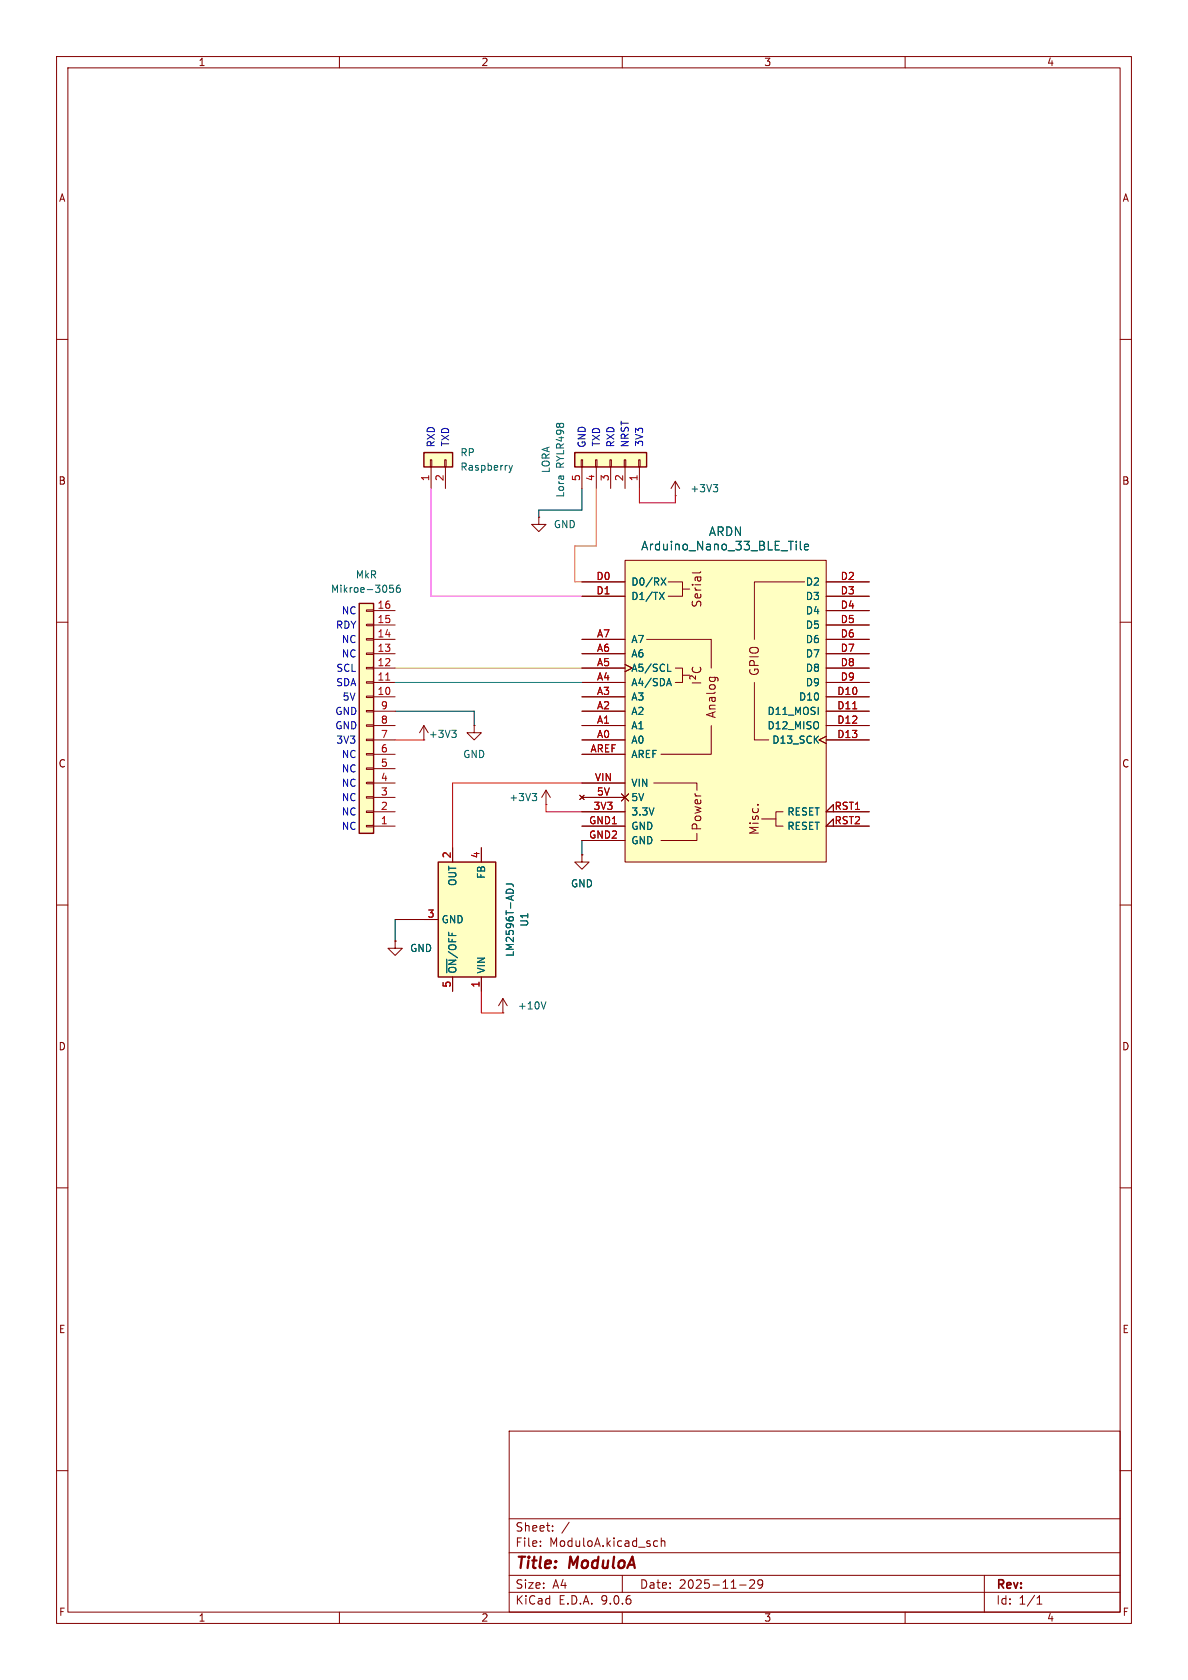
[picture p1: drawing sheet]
<svg xmlns="http://www.w3.org/2000/svg" width="210mm" height="297mm" viewBox="0 0 210 297" stroke-linecap="round" stroke-linejoin="round" font-family="sans-serif">
<g fill="none" stroke="#840000" stroke-width=".18">
<path d="M10 10h190v277h-190zM12 12h186v273h-186zM60 10v2M110 10v2M160 10v2M10 60h2M198 60h2M10 110h2M198 110h2M10 160h2M198 160h2M10 210h2"/>
<path d="M198 210h2M90 253h108v32h-108zM10 260h2M90 278.5h108M90 274.5h108M90 268.5h108M95.5 273.2v.2M95.5 272.5v.1M97.7 270.5v.2M97.7 269.8v.1M100.6 269.1l-1.3 1.9M110 278.5v3"/>
<path d="M115.7 273.3h.6M115.7 272.5h.6M116.9 272.5l.2-.1 .4 .1v.9M116.9 271.9v1.5M132.5 279.4l.6-.1 .2 .1 .1 .3-.9 1.1h.9M134.8 279.9l-.3 .3h-.2l-.3-.3 .1-.5 .4-.1 .3 .1a.99 .99 0 0 1-.4 1.4h-.3M174 278.5v6.5M198 260h2M60 285v2M90 281.5h108M110 285v2M130.8 280.2h1.1"/>
<path d="M160 285v2M183.3 283.6h.9M183.3 282.5l.5-.4v1.5"/>
</g>
<path d="M74.9 80h5.1v2.6h-5.1z" fill="#ffffc2"/>
<path d="M74.9 80h5.1v2.6h-5.1z" fill="none" stroke="#840000" stroke-width=".25"/>
<path d="M76.1 81.3h.2v1.3h-.2zM76.2 82.6v3.8M78.6 81.3h.3v1.3h-.3zM78.7 82.6v3.8M74.9 130.8h.1M74.9 128.3l-.7 1.2M74.9 128.3l.8 1.2M74.9 128.3v2.5M83.8 128.3v1.2h1.3l-1.3 1.3-1.3-1.3h1.3M83.8 128.3h.1M69.8 166.4v1.2h1.3l-1.3 1.3-1.2-1.3h1.2M69.8 166.4h.1" fill="none" stroke="#840000" stroke-width=".18"/>
<path d="M90 82.3l.3 .8M90.3 83.1l-.3 .5M90.6 82.3l-.3 .8M79.9 129.1h.7l-.4 .5M80.4 129.6l.2 .2v.3l-.2 .3" fill="none" stroke="#006464" stroke-width=".18"/>
<path d="M110.5 99.1h35.5v53.3h-35.5z" fill="#ffffc2"/>
<g fill="none" stroke="#840000" stroke-width=".18">
<path d="M110.5 99.1h35.5v53.3h-35.5zM119.4 87.6h.1M119.4 85.1l-.8 1.3M119.4 85.1l.7 1.3M119.4 85.1v2.5M102.9 102.9h7.6M102.9 105.4h7.6M102.9 113h7.6M102.9 115.6h7.6M102.9 118.1h7.6M110.5 117.5l1.3 .6-1.3 .6M114.3 113h11.4v5.1"/>
<path d="M118.1 102.9h2.5v2.5h-2.5M119.4 118.1h1.2v2.6h-1.2M120.6 104.1h1.3M120.6 119.4h1.3M122.5 118a.61 .61 0 0 0 0 .7 .61 .61 0 0 0 .7 .2 .57 .57 0 0 0 .6-.3 .57 .57 0 0 0-.1-.6M122.9 119.5v.6l-.5-.5a.31 .31 0 0 0-.5 .1l.1 .4M123.9 101.1l-.2 .2h-1.3M125.4 119.7h1.2l.3 .2M125.5 119.7l-.1 .2M126.4 119.7v.2M142.2 102.9h-8.9v10.1M146 102.9h7.7"/>
<path d="M146 105.4h7.7M146 113h7.7M146 115.6h7.7M146 118.1h7.7M146 108h7.7M146 110.5h7.7M102.9 120.7h7.6M102.9 123.2h7.6M102.9 125.7h7.6M102.9 128.3h7.6M102.9 130.8h7.6M102.9 133.4h7.6"/>
<path d="M102.9 138.4h7.6M115.6 138.4h7.6v1.3M122.4 120.7h1.5M125.7 128.3v5.1h-8.9M133.3 120.7v10.1h2.6M146 130.2l-1.2 .6 1.2 .6M146 120.7h7.7M146 123.2h7.7M146 125.7h7.7M146 128.3h7.7M146 130.8h7.7M102.5 140.6l.8 .8"/>
<path d="M102.9 141h7.6M102.9 143.5h7.6M102.9 146.1h7.6M102.9 148.6h7.6M103.3 140.6l-.8 .8M109.9 140.3l1.2 1.3M111.1 140.3l-1.2 1.3M123.2 147.3v1.3h-6.4M133.9 142.3h.1M134.6 144.8h2.6M138.4 143.5h-1.2v2.6h1.2M147.3 143.5v-1.3l-1.3 1.3h7.7"/>
<path d="M147.3 146.1v-1.3l-1.3 1.3h7.7"/>
</g>
<path d="M126.1 85.7h.8l-.5 .5M126.6 86.2l.3 .2v.3l-.3 .2M140.8 95.7v.1M141.5 95.7v1.3l.2 .2M142.2 96.7l.7-.1v-.3l-.5-.1-.2 .2 .1 .7h.6M116.6 104.7l.8 1.3M116.9 102.2l.8 1.2M117.4 104.7l-.8 1.3M117.7 102.2l-.8 1.2M118 118.7h.6M118.3 120l.4 1.2M118 120.9h.6" fill="none" stroke="#006464" stroke-width=".18"/>
<path d="M150.7 125.3h.8" fill="none" stroke="#a90000" stroke-width=".18"/>
<path d="M63.5 106.7h2.5v40.6h-2.5z" fill="#ffffc2"/>
<path d="M63.5 106.7h2.5v40.6h-2.5z" fill="none" stroke="#840000" stroke-width=".25"/>
<g fill="none" stroke="#840000" stroke-width=".18">
<path d="M64.8 118h1.2v.2h-1.2zM64.8 115.4h1.2v.3h-1.2zM64.8 112.9h1.2v.3h-1.2zM64.8 110.4h1.2v.2h-1.2zM64.8 107.8h1.2v.3h-1.2zM66 118.1h3.8M66 115.6h3.8M66 113h3.8M66 110.5h3.8M66 108h3.8M64.8 138.3h1.2v.3h-1.2zM64.8 135.8h1.2v.2h-1.2z"/>
<path d="M64.8 133.2h1.2v.3h-1.2zM64.8 130.7h1.2v.2h-1.2zM64.8 128.1h1.2v.3h-1.2zM64.8 125.6h1.2v.3h-1.2zM64.8 123.1h1.2v.2h-1.2zM64.8 120.5h1.2v.3h-1.2zM66 138.4h3.8M66 135.9h3.8M66 133.4h3.8M66 130.8h3.8M66 128.3h3.8M66 125.7h3.8"/>
<path d="M66 123.2h3.8M66 120.7h3.8M64.8 145.9h1.2v.3h-1.2zM64.8 143.4h1.2v.2h-1.2zM64.8 140.8h1.2v.3h-1.2zM66 146.1h3.8M66 143.5h3.8M66 141h3.8"/>
</g>
<path d="M68.2 120.2h.7" fill="none" stroke="#a90000" stroke-width=".18"/>
<path d="M69.5 103.4h-.6v.7l.1-.2 .5 .1 .1 .2-.1 .4-.2 .1-.4-.1M70.7 103.4l-.4 .1a.86 .86 0 0 0 0 1.2l.4-.1 .1-.4-.3-.3-.3 .1-.1 .2" fill="none" stroke="#006464" stroke-width=".18"/>
<path d="M77.5 152.4h10.1v20.3h-10.1z" fill="#ffffc2"/>
<path d="M77.5 152.4h10.1v20.3h-10.1z" fill="none" stroke="#840000" stroke-width=".25"/>
<path d="M80 149.9v2.5M85.1 149.9v2.5M74.9 162.6h2.6M80 172.7v2.6M85.1 172.7v2.6" fill="none" stroke="#840000" stroke-width=".18"/>
<path d="M89.5 156.3h.9a.41 .41 0 0 1 .3 .5M89.5 157.4l.5-.2 .7 .2" fill="none" stroke="#006464" stroke-width=".18"/>
<path d="M101.6 80h12.7v2.6h-12.7z" fill="#ffffc2"/>
<path d="M101.6 80h12.7v2.6h-12.7z" fill="none" stroke="#840000" stroke-width=".25"/>
<g fill="none" stroke="#840000" stroke-width=".18">
<path d="M95.2 91.4v1.3h1.3l-1.3 1.3-1.2-1.3h1.2M95.2 91.4h.1M102.7 81.3h.3v1.3h-.3zM102.9 82.6v3.8M105.3 81.3h.2v1.3h-.2zM105.4 82.6v3.8M107.8 81.3h.3v1.3h-.3zM107.9 82.6v3.8M110.4 81.3h.2v1.3h-.2zM110.5 82.6v3.8M112.9 81.3h.3v1.3h-.3zM113 82.6v3.8"/>
<path d="M102.9 102.9h7.6M102.9 105.4h7.6M102.9 113h7.6M102.9 115.6h7.6M102.9 118.1h7.6M110.5 117.5l1.3 .6-1.3 .6M146 102.9h7.7M146 105.4h7.7M146 113h7.7M146 115.6h7.7M146 118.1h7.7M146 108h7.7"/>
<path d="M146 110.5h7.7M96.5 139.7l-.7 1.3M96.5 139.7l.8 1.3M96.5 139.7v2.5M102.9 120.7h7.6M102.9 123.2h7.6M102.9 125.7h7.6M102.9 128.3h7.6M102.9 130.8h7.6M102.9 133.4h7.6M102.9 138.4h7.6M146 130.2l-1.2 .6 1.2 .6"/>
<path d="M146 120.7h7.7M146 123.2h7.7M146 125.7h7.7M146 128.3h7.7M146 130.8h7.7M80 149.9v2.5M85.1 149.9v2.5M96.5 142.2h.1M102.5 140.6l.8 .8M102.9 151.1v1.3h1.2l-1.2 1.3-1.3-1.3h1.3M102.9 151.1h.1M102.9 141h7.6"/>
<path d="M102.9 143.5h7.6M102.9 146.1h7.6M102.9 148.6h7.6M103.3 140.6l-.8 .8M109.9 140.3l1.2 1.3M111.1 140.3l-1.2 1.3M147.3 143.5v-1.3l-1.3 1.3h7.7M147.3 146.1v-1.3l-1.3 1.3h7.7M69.8 166.4h.1M74.9 162.6h2.6M80 172.7v2.6M85.1 172.7v2.6"/>
<path d="M88.9 179.1h.1M88.9 176.5l-.8 1.3M88.9 176.5l.8 1.3M88.9 176.5v2.6"/>
</g>
<g fill="none" stroke="#006464" stroke-width=".18">
<path d="M140.8 95.7v.1M141.5 95.7v1.3l.2 .2M142.2 96.7l.7-.1v-.3l-.5-.1-.2 .2 .1 .7h.6M116.6 104.7l.8 1.3M116.9 102.2l.8 1.2M117.4 104.7l-.8 1.3M117.7 102.2l-.8 1.2M118 118.7h.6M118.3 120l.4 1.2M118 120.9h.6M89.5 156.3h.9a.41 .41 0 0 1 .3 .5M89.5 157.4l.5-.2 .7 .2"/>
<path d="M94.1 140.3h.8l-.5 .5M94.6 140.8l.3 .2v.3l-.3 .2M96.5 177.1l-.4 1.3"/>
</g>
<path d="M102.9 86.4v3.8h-7.7v1.2M69.8 125.7h14v2.6M102.9 148.6v2.5M74.9 162.6h-5.1v3.8" fill="none" stroke="#000" stroke-width=".18"/>
<path d="M85.1 175.3v3.8" fill="none" stroke="#ff000f" stroke-width=".18"/>
<path d="M96.5 142.2v1.3" fill="none" stroke="#ff0114" stroke-width=".18"/>
<path d="M96.5 143.5h6.4" fill="none" stroke="#ff0500" stroke-width=".18"/>
<path d="M80 138.4h22.9" fill="none" stroke="#ff0902" stroke-width=".18"/>
<path d="M76.2 86.4v19h26.7" fill="none" stroke="#f0f" stroke-width=".18"/>
<path d="M105.4 86.4v10.1h-3.8v6.4h1.3" fill="none" stroke="#ff8000" stroke-width=".18"/>
<path d="M69.8 120.7h33.1" fill="none" stroke="#009090" stroke-width=".18"/>
<path d="M69.8 118.1h33.1" fill="none" stroke="#b4b400" stroke-width=".18"/>
<path d="M113 86.4v2.5h6.4v-1.3" fill="none" stroke="#f00" stroke-width=".18"/>
<path d="M69.8 130.8h5.1" fill="none" stroke="#ff0200" stroke-width=".18"/>
<path d="M85.1 179.1h3.8" fill="none" stroke="#ff0002" stroke-width=".18"/>
<path d="M80 138.4v11.5" fill="none" stroke="#ff0003" stroke-width=".18"/>
<path d="M150.7 125.3h.8" fill="none" stroke="#a90000" stroke-width=".18"/>
<g font-size="2.8" fill="#840000">
<text x="91" y="277.9">Title:</text>
<text x="100.7" y="277.9">ModuloA</text>
</g>
<g font-size="2.1" fill="#006464">
<text x="125.2" y="95">ARDN</text>
<text x="113.2" y="97.5">Arduino_Nano_33_BLE_Tile</text>
</g>
<g font-size="2.1" fill="#840000">
<text x="124.2" y="107.5" transform="rotate(-90 124.2 107.5)">Serial</text>
<text x="134.3" y="119.6" transform="rotate(-90 134.3 119.6)">GPIO</text>
<text x="126.7" y="127.1" transform="rotate(-90 126.7 127.1)">Analog</text>
<text x="124.2" y="147" transform="rotate(-90 124.2 147)">Power</text>
<text x="134.3" y="147.7" transform="rotate(-90 134.3 147.7)">Misc.</text>
<text x="91" y="273.7">File:</text>
<text x="91" y="271">Sheet:</text>
<text x="97.1" y="273.7">ModuloA.kicad_sch</text>
<text x="91" y="281.1">Size:</text>
<text x="97.7" y="281.1">A4</text>
<text x="113" y="281.1">Date:</text>
<text x="120" y="281.1">2025-11-29</text>
<text x="176" y="281.3">Rev:</text>
<text x="91" y="283.9">KiCad</text>
<text x="98.7" y="283.9">E.D.A.</text>
<text x="106.3" y="283.9">9.0.6</text>
<text x="176" y="283.9">Id:</text>
<text x="180.1" y="283.9">1/1</text>
</g>
<g font-size="1.8" fill="#840000">
<text x="35" y="11.9">1</text>
<text x="85" y="11.9">2</text>
<text x="135" y="11.9">3</text>
<text x="185" y="11.9">4</text>
<text x="10.3" y="35.9">A</text>
<text x="198.4" y="35.9">A</text>
<text x="10.3" y="85.9">B</text>
<text x="198.3" y="85.9">B</text>
<text x="10.3" y="135.9">C</text>
<text x="198.3" y="135.9">C</text>
<text x="10.3" y="185.9">D</text>
<text x="198.3" y="185.9">D</text>
<text x="10.3" y="235.9">E</text>
<text x="198.3" y="235.9">E</text>
<text x="10.3" y="285.9">F</text>
<text x="35" y="286.9">1</text>
<text x="85" y="286.9">2</text>
<text x="135" y="286.9">3</text>
<text x="185" y="286.9">4</text>
<text x="198.4" y="285.9">F</text>
</g>
<g font-size="1.8" fill="#0000c2">
<text x="77.1" y="79.2" transform="rotate(-90 77.1 79.2)">RXD</text>
<text x="79.6" y="79" transform="rotate(-90 79.6 79)">TXD</text>
<text x="103.7" y="79.3" transform="rotate(-90 103.7 79.3)">GND</text>
<text x="106.3" y="79" transform="rotate(-90 106.3 79)">TXD</text>
<text x="108.8" y="79.2" transform="rotate(-90 108.8 79.2)">RXD</text>
<text x="111.4" y="79.2" transform="rotate(-90 111.4 79.2)">NRST</text>
<text x="113.9" y="79.1" transform="rotate(-90 113.9 79.1)">3V3</text>
<text x="59.3" y="111.4">RDY</text>
<text x="60.3" y="113.9">NC</text>
<text x="60.3" y="108.8">NC</text>
<text x="59.4" y="119">SCL</text>
<text x="60.3" y="116.4">NC</text>
<text x="59.3" y="121.5">SDA</text>
<text x="60.5" y="124.1">5V</text>
<text x="59.2" y="129.1">GND</text>
<text x="59.2" y="126.6">GND</text>
<text x="59.4" y="131.7">3V3</text>
<text x="60.3" y="136.8">NC</text>
<text x="60.3" y="134.2">NC</text>
<text x="60.3" y="139.3">NC</text>
<text x="60.3" y="141.8">NC</text>
<text x="60.3" y="144.4">NC</text>
<text x="60.3" y="146.9">NC</text>
</g>
<g font-size="1.8" fill="#006464">
<text x="81.3" y="83.4">Raspberry</text>
<text x="81.3" y="80.9">RP</text>
<text x="97.4" y="83.7" transform="rotate(-90 97.4 83.7)">LORA</text>
<text x="99.9" y="82.8" transform="rotate(-90 99.9 82.8)">RYLR498</text>
<text x="99.9" y="88.1" transform="rotate(-90 99.9 88.1)">Lora</text>
<text x="121.9" y="87.2">+3V3</text>
<text x="97.8" y="93.6">GND</text>
<text x="58.4" y="105">Mikroe-3056</text>
<text x="62.8" y="102.5">MkR</text>
<text x="111.5" y="103.7">D0/RX</text>
<text x="111.5" y="106.3">D1/TX</text>
<text x="142.4" y="103.7">D2</text>
<text x="142.4" y="106.3">D3</text>
<text x="111.5" y="113.9">A7</text>
<text x="142.4" y="108.8">D4</text>
<text x="142.4" y="111.4">D5</text>
<text x="142.4" y="113.9">D6</text>
<text x="111.5" y="116.4">A6</text>
<text x="111.5" y="119">A5/SCL</text>
<text x="142.4" y="116.4">D7</text>
<text x="142.4" y="119">D8</text>
<text x="111.5" y="121.5">A4/SDA</text>
<text x="111.5" y="124.1">A3</text>
<text x="141.1" y="124.1">D10</text>
<text x="142.4" y="121.5">D9</text>
<text x="75.7" y="130.7">+3V3</text>
<text x="111.5" y="126.6">A2</text>
<text x="111.5" y="129.1">A1</text>
<text x="111.5" y="131.7">A0</text>
<text x="135.6" y="126.6">D11_MOSI</text>
<text x="135.6" y="129.1">D12_MISO</text>
<text x="136.4" y="131.7">D13_SCK</text>
<text x="81.8" y="134.2">GND</text>
<text x="111.5" y="134.2">AREF</text>
<text x="89.9" y="141.8">+3V3</text>
<text x="111.5" y="139.3">VIN</text>
<text x="111.5" y="141.8">5V</text>
<text x="111.5" y="144.4">3.3V</text>
<text x="111.5" y="146.9">GND</text>
<text x="111.5" y="149.5">GND</text>
<text x="139.1" y="144.4">RESET</text>
<text x="139.1" y="146.9">RESET</text>
<text x="86" y="155.5" transform="rotate(-90 86 155.5)">FB</text>
<text x="80.9" y="156.7" transform="rotate(-90 80.9 156.7)">OUT</text>
<text x="100.8" y="157.1">GND</text>
<text x="78" y="163.4">GND</text>
<text x="93.6" y="163.9" transform="rotate(-90 93.6 163.9)">U1</text>
<text x="72.4" y="168.5">GND</text>
<text x="80.9" y="172.2" transform="rotate(-90 80.9 172.2)">~{ON}/OFF</text>
<text x="86" y="172.2" transform="rotate(-90 86 172.2)">VIN</text>
<text x="91" y="169.3" transform="rotate(-90 91 169.3)">LM2596T-ADJ</text>
<text x="91.4" y="178.7">+10V</text>
</g>
<g font-size="1.8" fill="#a90000">
<text x="75.9" y="85.2" transform="rotate(-90 75.9 85.2)">1</text>
<text x="78.5" y="85.2" transform="rotate(-90 78.5 85.2)">2</text>
<text x="102.6" y="85.2" transform="rotate(-90 102.6 85.2)">5</text>
<text x="105.2" y="85.2" transform="rotate(-90 105.2 85.2)">4</text>
<text x="107.7" y="85.2" transform="rotate(-90 107.7 85.2)">3</text>
<text x="110.2" y="85.2" transform="rotate(-90 110.2 85.2)">2</text>
<text x="112.8" y="85.2" transform="rotate(-90 112.8 85.2)">1</text>
<text x="66.6" y="107.7">16</text>
<text x="105.3" y="102.6">D0</text>
<text x="105.3" y="105.2">D1</text>
<text x="148.5" y="102.6">D2</text>
<text x="148.5" y="105.2">D3</text>
<text x="148.5" y="107.7">D4</text>
<text x="66.6" y="112.8">14</text>
<text x="66.6" y="110.2">15</text>
<text x="105.4" y="112.8">A7</text>
<text x="148.5" y="110.2">D5</text>
<text x="148.5" y="112.8">D6</text>
<text x="66.6" y="117.9">12</text>
<text x="66.6" y="115.3">13</text>
<text x="105.4" y="115.3">A6</text>
<text x="105.4" y="117.9">A5</text>
<text x="148.5" y="115.3">D7</text>
<text x="148.5" y="117.9">D8</text>
<text x="66.6" y="122.9">10</text>
<text x="66.6" y="120.4">11</text>
<text x="67.2" y="125.5">9</text>
<text x="105.4" y="120.4">A4</text>
<text x="105.4" y="122.9">A3</text>
<text x="105.4" y="125.5">A2</text>
<text x="147.9" y="122.9">D10</text>
<text x="147.9" y="125.5">D11</text>
<text x="148.5" y="120.4">D9</text>
<text x="67.2" y="130.6">7</text>
<text x="67.2" y="128">8</text>
<text x="105.4" y="128">A1</text>
<text x="105.4" y="130.6">A0</text>
<text x="147.9" y="128">D12</text>
<text x="147.9" y="130.6">D13</text>
<text x="67.2" y="135.6">5</text>
<text x="67.2" y="133.1">6</text>
<text x="104.3" y="133.1">AREF</text>
<text x="67.2" y="143.3">2</text>
<text x="67.2" y="140.7">3</text>
<text x="67.2" y="138.2">4</text>
<text x="104.8" y="143.3">3V3</text>
<text x="105.1" y="138.2">VIN</text>
<text x="105.4" y="140.7">5V</text>
<text x="147.4" y="143.3">RST1</text>
<text x="67.2" y="145.8">1</text>
<text x="104" y="145.8">GND1</text>
<text x="104" y="148.3">GND2</text>
<text x="147.4" y="145.8">RST2</text>
<text x="79.8" y="151.8" transform="rotate(-90 79.8 151.8)">2</text>
<text x="84.8" y="151.8" transform="rotate(-90 84.8 151.8)">4</text>
<text x="75.5" y="162.3">3</text>
<text x="79.8" y="174.7" transform="rotate(-90 79.8 174.7)">5</text>
<text x="84.8" y="174.7" transform="rotate(-90 84.8 174.7)">1</text>
</g>
</svg>
